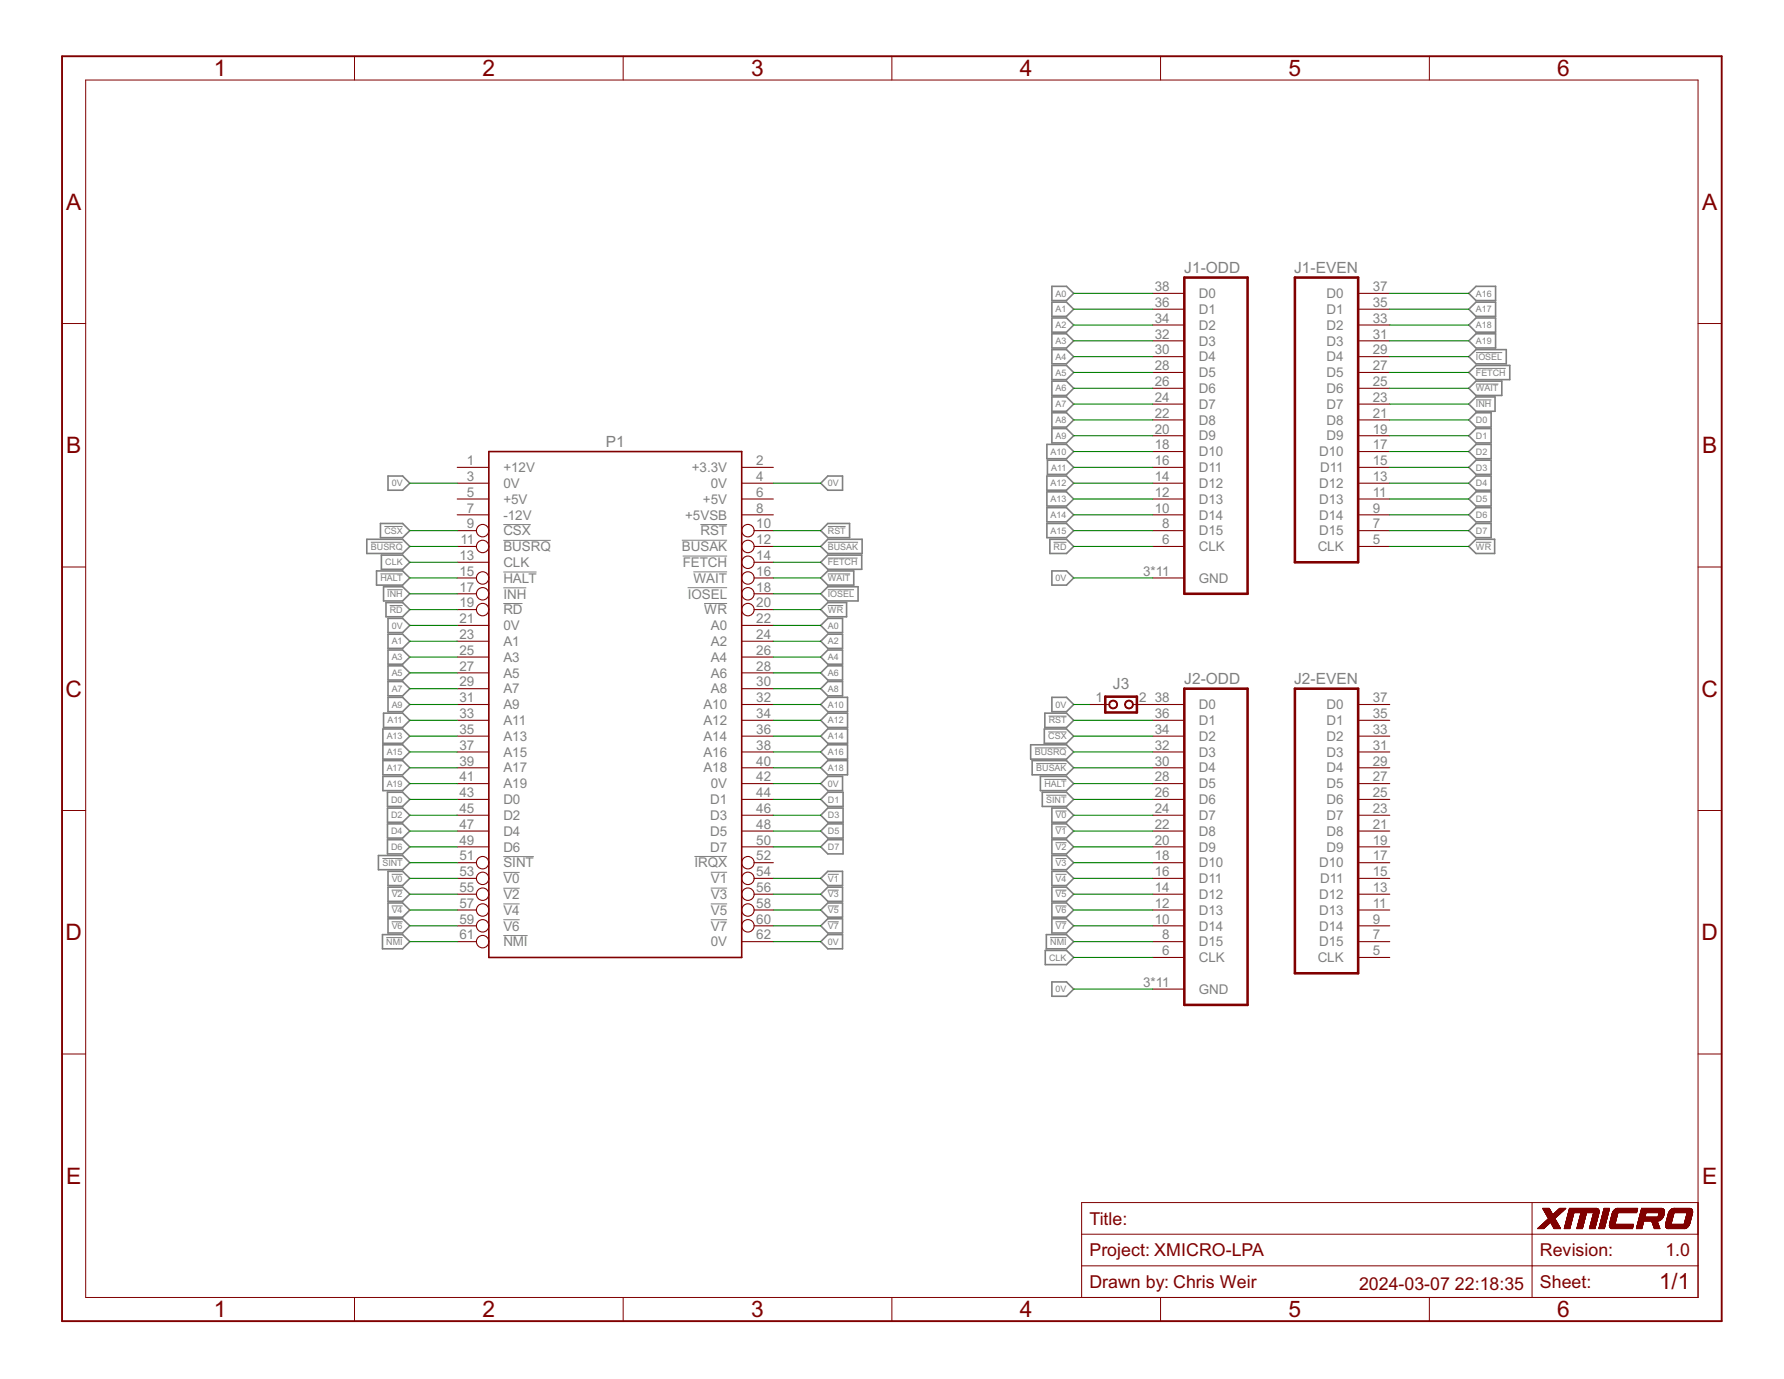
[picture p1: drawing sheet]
<svg xmlns="http://www.w3.org/2000/svg" width="279mm" height="216mm" viewBox="0 0 279 216" stroke-linecap="round" stroke-linejoin="round" font-family="sans-serif">
<g fill="none" stroke="#808080" stroke-width=".16">
<path d="M231.2 57.7h4.6M231.2 55.2h4.1M231.2 62.6h2.4M231.2 60.1h3.5M58.1 84.9h5M59.6 89.9h3.5M60.2 82.4h2.9M60.6 92.3h2.5M61 94.8h2.1M78.8 92h3.6M78.8 89.6h5.2M78.8 94.5h3"/>
<path d="M78.8 82.1h4.3M78.8 84.6h7.5M106.8 84.6h7.1M106.9 87.1h7M107.7 92h6.2M108.6 89.5h5.3M109.7 82.1h4.2M110.3 94.5h3.6M129.6 82.4h2.8M129.6 94.8h2.5M129.6 84.9h4.8M129.6 87.4h4.7"/>
<path d="M129.6 89.9h3.6M129.6 92.3h4.2M165 84.9h2M231.2 84.9h2.4M162.1 117.1h4.9M162.3 119.5h4.7M164.2 114.6h2.8M164.2 112.1h2.8M59.9 134.4h3.2M61.3 136.9h1.8M61.3 139.4h1.8M78.8 134.1h4.8"/>
<path d="M78.8 139.1h2.6M78.8 136.6h2.6M108.8 134.1h5.1M111.3 139h2.6M111.3 136.6h2.6M129.6 136.9h1.8M129.6 139.4h1.8M163.6 122h3.4M163.9 124.5h3.1M165.3 136.9h1.7M165.3 127h1.7M165.3 129.5h1.7"/>
<path d="M165.3 139.4h1.7M165.3 131.9h1.7M165.3 134.4h1.7M60.5 146.8h2.6M61.3 141.8h1.8M61.3 144.3h1.8M78.8 144h2.6M78.8 141.5h2.6M78.8 146.5h3.8M111.3 144h2.6M111.3 141.5h2.6M129.6 141.8h1.8"/>
<path d="M129.6 144.3h1.8M164.5 146.8h2.5M165.3 141.8h1.7M165.3 144.3h1.7"/>
</g>
<g fill="none" stroke="#808080" stroke-width=".25">
<path d="M164.7 44.8h2.3l1.1 1.1-1.1 1.2h-2.3zM164.7 47.3h2.3l1.1 1.1-1.1 1.1h-2.3zM164.7 49.8h2.3l1.1 1.1-1.1 1.1h-2.3zM164.7 52.3h2.3l1.1 1.1-1.1 1.1h-2.3zM164.7 54.7h2.3l1.1 1.1-1.1 1.2h-2.3zM164.7 57.2h2.3l1.1 1.1-1.1 1.1h-2.3zM164.7 59.7h2.3l1.1 1.1-1.1 1.1h-2.3zM230 45.9l1.2-1.1h3v2.3h-3zM230 48.4l1.2-1.1h3v2.2h-3zM230 50.9l1.2-1.1h3v2.2h-3zM230 53.4l1.2-1.1h3v2.2h-3zM230 58.3l1.2-1.1h5.3v2.2h-5.3z"/>
<path d="M230 55.8l1.2-1.1h4.7v2.3h-4.7zM231.2 59.7h4v2.2h-4l-1.2-1.1zM60.8 74.5h2.3l1.1 1.1-1.1 1.2h-2.3zM129.6 74.5h2.4v2.3h-2.4l-1.1-1.2zM164 69.6h3l1.1 1.1-1.1 1.1h-3zM164 74.5h3l1.1 1.1-1.1 1.2h-3zM164 77h3l1.1 1.1-1.1 1.1h-3zM164 79.5h3l1.1 1.1-1.1 1.1h-3zM164 72.1h3l1.1 1.1-1.1 1.1h-3zM164.7 67.1h2.3l1.1 1.1-1.1 1.1h-2.3zM164.7 64.6h2.3l1.1 1.1-1.1 1.2h-2.3zM164.7 62.1h2.3l1.1 1.2-1.1 1.1h-2.3z"/>
<path d="M230 68.2l1.2-1.1h2.3v2.2h-2.3zM230 65.7l1.2-1.1h2.3v2.3h-2.3zM230 70.7l1.2-1.1h2.3v2.2h-2.3zM230 73.2l1.2-1.1h2.3v2.2h-2.3zM230 75.6l1.2-1.1h2.3v2.3h-2.3zM230 78.1l1.2-1.1h2.3v2.2h-2.3zM230 63.3l1.2-1.2h2.9v2.3h-2.9zM57.4 84.4h5.7l1.1 1.2-1.1 1.1h-5.7zM59 89.4h4.1l1.1 1.1-1.1 1.1h-4.1zM59.6 82h3.5l1.1 1.1-1.1 1.1h-3.5zM59.7 86.9h3.4l1.1 1.1-1.1 1.1h-3.4zM60.1 91.9h3l1.1 1.1-1.1 1.1h-3z"/>
<path d="M60.5 94.3h2.6l1.1 1.1-1.1 1.2h-2.6zM60.8 96.8h2.3l1.1 1.1-1.1 1.1h-2.3zM60.8 99.3h2.3l1.1 1.1-1.1 1.1h-2.3zM128.5 97.9l1.1-1.1h2.4v2.2h-2.4zM129.6 82h3.5v2.2h-3.5l-1.1-1.1zM129.6 89.4h4.1v2.2h-4.1l-1.1-1.1zM129.6 94.3h3v2.3h-3l-1.1-1.2zM129.6 84.4h5.4v2.3h-5.4l-1.1-1.1zM129.6 86.9h5.4v2.2h-5.4l-1.1-1.1zM129.6 91.9h4.8v2.2h-4.8l-1.1-1.1zM164 82h3l1.1 1.1-1.1 1.1h-3zM164.4 84.4h2.6l1.1 1.2-1.1 1.1h-2.6z"/>
<path d="M164.7 89.4h2.3l1.1 1.1-1.1 1.1h-2.3zM230 80.6l1.2-1.1h2.3v2.2h-2.3zM230 83.1l1.2-1.1h2.3v2.2h-2.3zM231.2 84.4h2.9v2.3h-2.9l-1.2-1.1zM60 116.6h3.1l1.1 1.1-1.1 1.2h-3.1zM60 114.1h3.1l1.1 1.2-1.1 1.1h-3.1zM60 119.1h3.1l1.1 1.1-1.1 1.1h-3.1zM60.1 111.7h3l1.1 1.1-1.1 1.1h-3zM60.8 109.2h2.3l1.1 1.1-1.1 1.1h-2.3zM60.8 101.8h2.3l1.1 1.1-1.1 1.1h-2.3zM60.8 104.2h2.3l1.1 1.1-1.1 1.2h-2.3zM60.8 106.7h2.3l1.1 1.1-1.1 1.1h-2.3z"/>
<path d="M128.5 100.4l1.1-1.1h2.4v2.2h-2.4zM129.6 116.6h3.1v2.3h-3.1l-1.1-1.2zM129.6 114.1h3.1v2.3h-3.1l-1.1-1.1zM129.6 109.2h3.1v2.2h-3.1l-1.1-1.1zM129.6 111.7h3.1v2.2h-3.1l-1.1-1.1zM129.6 119.1h3.1v2.2h-3.1l-1.1-1.1zM129.6 106.7h2.4v2.2h-2.4l-1.1-1.1zM129.6 101.8h2.4v2.2h-2.4l-1.1-1.1zM129.6 104.2h2.4v2.3h-2.4l-1.1-1.2zM161.4 116.6h5.6l1.1 1.1-1.1 1.2h-5.6zM161.6 119.1h5.4l1.1 1.1-1.1 1.1h-5.4zM163.6 114.1h3.4l1.1 1.2-1.1 1.1h-3.4z"/>
<path d="M163.6 111.7h3.4l1.1 1.1-1.1 1.1h-3.4zM164.7 109.2h2.3l1.1 1.1-1.1 1.1h-2.3zM59.3 133.9h3.8l1.1 1.2-1.1 1.1h-3.8zM60 121.6h3.1l1.1 1.1-1.1 1.1h-3.1zM60.7 124h2.4l1.1 1.2-1.1 1.1h-2.4zM60.7 126.5h2.4l1.1 1.1-1.1 1.1h-2.4zM60.7 129h2.4l1.1 1.1-1.1 1.1h-2.4zM60.7 131.5h2.4l1.1 1.1-1.1 1.1h-2.4zM60.8 136.4h2.3l1.1 1.1-1.1 1.1h-2.3zM60.8 138.9h2.3l1.1 1.1-1.1 1.1h-2.3zM128.5 137.5l1.1-1.1h2.4v2.2h-2.4zM129.6 124h2.4v2.3h-2.4l-1.1-1.1z"/>
<path d="M129.6 126.5h2.4v2.2h-2.4l-1.1-1.1zM129.6 129h2.4v2.2h-2.4l-1.1-1.1zM129.6 131.5h2.4v2.2h-2.4l-1.1-1.1zM129.6 121.6h2.4v2.2h-2.4l-1.1-1.1zM129.6 138.9h2.4v2.2h-2.4l-1.1-1.1zM162.9 121.6h4.1l1.1 1.1-1.1 1.1h-4.1zM163.2 124h3.8l1.1 1.2-1.1 1.1h-3.8zM164.7 126.5h2.3l1.1 1.1-1.1 1.1h-2.3zM164.7 129h2.3l1.1 1.1-1.1 1.1h-2.3zM164.7 131.5h2.3l1.1 1.1-1.1 1.1h-2.3zM164.7 133.9h2.3l1.1 1.2-1.1 1.1h-2.3zM164.7 136.4h2.3l1.1 1.1-1.1 1.1h-2.3z"/>
<path d="M164.7 138.9h2.3l1.1 1.1-1.1 1.1h-2.3zM59.9 146.3h3.2l1.1 1.1-1.1 1.1h-3.2zM60.8 141.4h2.3l1.1 1.1-1.1 1.1h-2.3zM60.8 143.8h2.3l1.1 1.1-1.1 1.2h-2.3zM128.5 144.9l1.1-1.1h2.4v2.3h-2.4zM128.5 147.4l1.1-1.1h2.4v2.2h-2.4zM129.6 141.4h2.4v2.2h-2.4l-1.1-1.1zM163.7 148.8h3.3l1.1 1.1-1.1 1.1h-3.3zM163.9 146.3h3.1l1.1 1.1-1.1 1.1h-3.1zM164.7 141.4h2.3l1.1 1.1-1.1 1.1h-2.3zM164.7 143.8h2.3l1.1 1.1-1.1 1.2h-2.3zM164.7 153.7h2.3l1.1 1.2-1.1 1.1h-2.3z"/>
</g>
<path d="M9.7 8.8h259.9v198h-259.9z" fill="none" stroke="#800000" stroke-width=".3"/>
<g fill="none" stroke="#800000" stroke-width=".16">
<path d="M13.4 12.5h252.5v190.6h-252.5zM55.5 8.8v3.7M97.6 8.8v3.7M139.7 8.8v3.7M181.8 8.8v3.7M223.9 8.8v3.7M9.7 50.7h3.7M265.9 50.7h3.7M9.7 88.8h3.7M265.9 88.8h3.7M9.7 126.9h3.7M265.9 126.9h3.7"/>
<path d="M9.7 165h3.7M265.9 165h3.7M169.4 193.2h96.5M169.4 198.2h96.5M239.9 188.3v14.8M241.1 192.1h1M241.4 191.8h1M241.6 189.2h1.1M241.7 191.6h.9M241.7 189.3h1M241.7 189.4h1M241.7 189.4h1.1"/>
<path d="M241.8 189.5h1M241.8 192.3h-1M241.8 189.6h1M241.9 192.3h-1M241.9 189.6h1M241.9 189.7h1M241.9 192.2l-1 .1M241.9 191.3h1.9M241.9 192.2h-.9M241.9 189.8h1.1M242 189.8h1M242 191.3h1.8"/>
<path d="M242 192.2h-1M242 189.9h1M242 192.1h-.9M242 191.2h1.8M242.1 190h1M242.1 191.2h1.7M242.1 192l-1 .1M242.1 191.2h1.6M242.1 190.1h1M242.1 192h-.9M242.2 191.1h1.5M242.2 190.2h2"/>
<path d="M242.2 192h-1M242.2 190.2h1.9M242.2 191.9h-.9M242.3 190.3h1.7M242.3 191h1.3M242.3 190.4h1.6M242.3 191.9h-1M242.3 191.8l-.9 .1M242.4 190.9h1.2M242.4 190.5h1.4M242.4 191.8h-1M242.4 190.6h1.3"/>
<path d="M242.4 191.7h-.9M242.5 191.7h-1M242.5 190.8h1M242.5 191.6l-.9 .1M242.6 191.6h-1M242.7 191.5l-1 .1M242.7 191.5h-1M242.7 191.5h-.9M242.8 191.4h-1M242.8 191.4h-.9M242.9 191.4h1M242.9 191.5h1"/>
<path d="M243 191.5h.9M243 191.6h1M243 191.7h1.1M243.1 191.7h1M243.1 191.8h1M243.1 191.8l1 .1M243.1 191.9h1.1M243.2 191.9h1M243.2 192h1M243.2 192.1h1.1M243.3 192.1h1M243.3 192.2h1"/>
<path d="M243.3 192.2l1.1 .1M243.4 192.3h1M243.4 190h.9M243.5 190.8h-1M243.6 190.7h-1.1M243.6 190.6h-1.2M243.7 189.7h.9M243.8 190.5h-1.4M244 189.5h.9M244.1 190.3h-1.9M244.2 190.1h-1M244.2 189.2h1"/>
<path d="M244.2 189.2h1l-1.7 1.6 .9 1.6h-1l-.6-1.1-1 1.1h-1l1.7-1.6M244.3 189.2l-1.1 1-.6-1h-1l.9 1.6M244.3 190.1h-1M244.3 190l-1 .1M244.4 190h-1M244.4 189.9h-1M244.5 189.9h-1M244.5 189.8l-1 .1M244.6 189.8h-1M244.7 189.7h-1M244.8 189.6h-1M244.9 189.5h-1"/>
<path d="M245 189.4h-1M245 192.3h.9M245 192.2h.9M245 192.1h.9M245.1 192.1h.8M245.1 192h.8M245.1 189.3l-1 .1M245.1 192h.9M245.1 191.9h.9M245.1 189.3h-1M245.1 191.8h.9M245.2 191.7h.8"/>
<path d="M245.2 189.3h-1M245.2 191.6h.8M245.2 191.6h.9M245.2 191.5h.9M245.2 191.4h.9M245.3 191.3h.8M245.3 191.2h.8M245.3 191.1h.9M245.3 191h.9M245.4 190.9h.8M245.4 190.8h.9M245.4 190.7h.9"/>
<path d="M245.4 190.6h.9M245.4 190.5h.9M245.5 190.5h.8M245.5 190.4h.9M245.5 190.3h.9M245.5 190.2h.9M245.6 190.2h.8M245.6 190.1h.8M245.6 190h.9M245.6 189.9h.9M245.6 189.8h4.8M245.7 189.8h4.7"/>
<path d="M245.7 189.7h4.7M245.7 189.6h4.7M245.7 189.5h4.7M245.7 189.4h4.7M245.8 189.3h4.5M245.8 189.2h4.4M245.9 192.3h-.9M245.9 192.2l-.9 .1M245.9 192.2h-.9M246 192h-.9M246 191.9h-.9M246 191.8l-.9 .1"/>
<path d="M246.1 191.5h-.9M246.1 191.3h-.8M246.2 191.2h-.9M246.2 191.1h-.9M246.3 190.9h-.9M246.4 190.4l-.9 .1M246.4 190.4h-.9M246.4 190.3h-.9M246.4 190.2h-.9M246.4 190.1h-.8M246.5 190l-.9 .1M247 192.3h.8"/>
<path d="M247 192.2h.9M247 192.1h.9M247 192h.9M247.1 192h.8M247.1 191.9h.8M247.1 191.8h.9M247.1 191.7h.9M247.1 191.6h.9M247.2 191.6h.8M247.2 191.5h.9M247.2 191.4h.9M247.2 191.3h.9"/>
<path d="M247.2 191.2h.9M247.3 191.2h.8M247.3 191.1h.9M247.3 191h.9M247.3 190.9h.9M247.4 190.8h.8M247.4 190.7h.8M247.4 190.7h.9M247.4 190.6h.9M247.4 190.5h.9M247.5 190.4h.8M247.5 190.3h.8"/>
<path d="M247.5 190.3h.9M247.5 190.2h.9M247.5 190.1h.9M247.6 190h.8M247.6 189.9h.9M247.6 189.9l-.6 2.5h.8l.7-2.5M247.8 192.3h-.8M247.9 192.2l-.9 .1M247.9 192h-.8M247.9 191.9h-.8M248 191.8l-.9 .1M248 191.6h-.8"/>
<path d="M248.1 191.3h-.9M248.1 191.2h-.8M248.2 191.1h-.9M248.2 190.9l-.9 .1M248.2 190.9h-.8M248.3 190.4l-.8 .1M248.4 190.2h-.9M248.4 190.1h-.9M248.4 190l-.8 .1M248.9 192.3h.9M249 192.2h.8M249 192.1h.9"/>
<path d="M249 192h.9M249 191.9h.9M249.1 191.8h.8M249.1 191.7h.9M249.1 191.6h.9M249.2 191.5h.8M249.2 191.4h.8M249.2 191.3h.9M249.2 191.2h.9M249.3 191.1h.8M249.3 191h.8M249.3 190.9h.8"/>
<path d="M249.3 190.9h.9M249.3 190.8h.9M249.4 190.7h.8M249.4 190.6h.8M249.4 190.5h.9M249.4 190.4h.9M249.5 190.3h.8M249.5 190.2h.8M249.5 190.2h.9M249.5 190.1h.9M249.5 190h.9M249.6 190h.8"/>
<path d="M249.6 189.9h.8M249.6 189.9l-.7 2.5h.9l.6-2.4M249.9 192l-.9 .1M249.9 192h-.9M250 191.7h-.9M250 191.6l-.9 .1M250.1 191.3h-.9M250.1 189.2h.1M250.1 189.2h-4.3l-.8 3.2h.9l.6-2.5M250.1 191h-.8M250.2 190.9h-.9M250.2 189.2l.1 .1"/>
<path d="M250.2 190.8h-.9M250.2 190.7h-.8M250.3 190.6h-.9M250.3 189.3l.1 .1M250.4 189.4v.1M250.4 192.3h.9M250.4 189.8l-4.8 .1M250.4 189.5v.1M250.4 192.2h.9M250.4 189.6v.2M250.4 189.8v.2M250.5 192.1h.8"/>
<path d="M250.5 192h.8M250.5 192h.9M250.5 191.9h.9M250.5 191.8h.9M250.6 191.7h.8M250.6 191.6h.8M250.6 191.6h.9M250.6 191.5h.9M250.7 191.4h.8M250.7 191.3h.8M250.7 191.2h.9M250.7 191.1h.9"/>
<path d="M250.7 191h.9M250.8 191h.8M250.8 190.9h.8M250.8 190.9h.9M250.8 190.8h.9M250.8 190.7h.9M250.9 190.6h.8M250.9 190.5h.8M250.9 190.5h.9M250.9 190.4h.9M250.9 190.3h.9M251 190.2h.8"/>
<path d="M251 190.1h.8M251 190.1h.9M251 190h.9M251 189.9h.9M251.1 189.8h.8M251.1 189.7h.8M251.1 189.6h.9M251.1 189.5h.9M251.2 189.5h.8M251.2 189.4h.8M251.2 189.3h.9M251.2 189.2h.9"/>
<path d="M251.2 189.2h.9l-.8 3.2h-.9zM251.3 192.3h-.9M251.3 192.2h-.9M251.3 192.1h-.8M251.4 191.9h-.9M251.5 191.5l-.9 .1M251.5 191.5h-.9M251.5 191.4h-.8M251.6 191.2h-.9M251.6 191.1l-.9 .1M251.6 191.1h-.9M251.7 190.7h-.9"/>
<path d="M251.7 190.6h-.9M251.8 190.5h-.9M251.8 190.4h-.9M251.8 190.3h-.9M252 189.7h-.9M252 189.6h-.9M252 189.5h-.9M252.1 191.9h3.7M252.1 191.8h3.7M252.1 189.3l-.9 .1M252.1 191.9v.3M252.1 191.8v.1"/>
<path d="M252.1 191.7h3.7l-.1 .7h-3.3l-.2-.1M252.1 192h3.7M252.1 191.7h3.7M252.1 191.6h.8M252.1 189.3h-.9M252.1 191.7v.1M252.1 192.1h3.6M252.1 192h3.6M252.1 191.6h.9M252.1 191.5h.9M252.1 191.5v.2M252.1 192.2h3.6"/>
<path d="M252.1 191.4h.9M252.1 192.2l.1 .1M252.2 192.2h3.5M252.2 191.3h.8M252.2 191.2h.8M252.2 191.1h.9M252.2 191h.9M252.2 192.3h3.5M252.2 190.9h.9M252.3 190.9h.8M252.3 190.8h.9M252.3 192.3h3.4"/>
<path d="M252.3 190.7h.9M252.3 190.6h.9M252.3 190.5h.9M252.4 190.5h.8M252.4 190.4h.8M252.4 190.4h.9M252.4 190.3h.9M252.4 190.2h.9M252.5 190.1h.8M252.5 190h.8M252.5 190h.9M252.5 190l-.4 1.5"/>
<path d="M252.5 189.9h.9M252.5 189.8v.2M252.6 189.8h3.7M252.6 189.7h3.7M252.6 189.7l-.1 .1M252.7 189.6h3.7M252.7 189.5h3.7M252.7 189.5l-.1 .2M252.8 189.5h3.6M252.8 189.4h3.6M252.9 189.4h3.5M253 189.3l-.3 .2"/>
<path d="M253 191.5h-.9M253 191.4h-.9M253 191.3h-.9M253 189.3h3.5M253.1 191h-.9M253.1 189.2h3.4M253.2 189.2h3.3l-.2 .7h-3.8M253.2 190.8h-.9M253.2 190.7h-.9M253.2 190.6h-.9M253.2 189.2l-.2 .1M253.3 190.2h-.9"/>
<path d="M253.4 189.9h-.9M253.4 189.9l-.5 1.8M255.8 192h-3.7M255.8 191.9h-3.7M255.8 191.8l-3.7 .1M256.3 192.3h.8M256.3 192.3h.9M256.3 192.2h.9M256.3 192.1h.9M256.3 192h.9M256.4 192h.8M256.4 189.7h-3.8"/>
<path d="M256.4 191.9h.8M256.4 191.9h.9M256.4 191.8h.9M256.4 189.4h-3.5M256.5 191.7h.8M256.5 189.3h-3.5M256.5 191.6h.8M256.5 191.5h.9M256.5 191.4h.9M256.6 191.3h.8M256.6 191.2h.8M256.6 191.2h2.9"/>
<path d="M256.6 191h3.5M256.7 190.8h3.6M256.7 190.7h3.7M256.8 190.5l3.7 .1M256.8 190.5h.8M256.8 190.4h.8M256.8 190.4h.9M256.8 190.3h.9M256.8 190.2h.9M256.9 190.1h.8M256.9 190h.8M256.9 189.9h.9"/>
<path d="M256.9 189.8h3.8M257 189.7h3.7M257 189.6h3.7M257 189.5h3.7M257 189.5h3.6M257 189.4h3.6M257.1 189.3l3.5 .1M257.1 189.3h3.4M257.1 189.2h3.2M257.1 189.2h3.3M257.2 192.2h-.9M257.3 191.7h-.9"/>
<path d="M257.3 191.6l-.8 .1M257.4 191.5h-.9M257.4 191.4h-.9M257.4 191.3h-.9M257.6 190.5l.2-.6-.7-.7-.8 3.2h.8l.4-1.2M257.7 190.4h-.9M257.7 190.3h-.9M257.8 190h-.9M257.8 189.9h-.9M258.7 191.2h.9M258.7 191.3h.9M258.7 191.4h.9"/>
<path d="M258.8 191.4h.8M258.8 191.5h.8M258.8 191.5h.9M258.8 191.6h.9M258.8 191.6l.9 .1M258.9 191.7h.8M258.9 191.8h.9M258.9 191.9h.9M259 192h.8M259 191.9h.8M259 192l.9 .1M259 192.1h.9"/>
<path d="M259 192.2h.9M259.1 192.2l.8 .1M259.1 192.3h.8M259.7 190.5h.8M259.7 190.4h.8M259.7 190.4h.9M259.7 190.3h.9M259.8 190.2h.8M259.8 190.1h.8M259.8 190h.8M259.8 190h.9M259.8 191.1l-3.2 .1"/>
<path d="M259.8 189.9h.9M259.8 189.9l-.1 .6M259.9 191.1h-3.3M260 191.1h-3.4M260 191.1l-.5 .1 .5 1.2h-.9l-.4-1.2M260.1 191h-3.5M260.2 190.9l-3.6 .1M260.2 190.9h-3.6M260.2 190.9h-3.5M260.3 190.8h-3.6M260.3 189.2l.3 .3M260.3 190.8l-.3 .3"/>
<path d="M260.4 190.7h-3.7M260.4 190.6h-3.7M260.5 190.6h-3.8M260.5 190.5l-.2 .3M260.5 190.5h-.8M260.5 190.4l-.8 .1M260.5 190.5h.1M260.6 190.4l-.1 .1M260.6 190.3h-.9M260.6 190.2h-.8M260.6 190.1h-.8M260.6 189.5h.1"/>
<path d="M260.7 189.9l-.1 .5M260.7 189.9h-.9M260.7 189.8l-3.8 .1M260.7 189.8h-3.8M260.7 189.5v.3M260.7 189.8v.1M260.8 191.9l.1 .1M260.9 192h3.5M260.9 191.8h3.6M260.9 191.8h3.7M260.9 191.7h3.7M260.9 191.6h.8"/>
<path d="M260.9 191.7l-.1 .2M260.9 192v.1M260.9 191.5h.8M260.9 191.6v.1M260.9 192.1h3.5M260.9 191.4h.9M260.9 192.1v.1M260.9 192.2h.1M260.9 192.2h3.3M260.9 191.3h.9M261 191.2h.8M261 192.2l.1 .1"/>
<path d="M261 192.2h3.2M261 191.1h.9M261 192.3h3.1M261 191h.9M261 190.9h.9M261.1 190.8h.8M261.1 192.3h2.9M261.1 190.7h.9M261.1 190.6h.9M261.2 190.5h.8M261.2 190.4h.8M261.2 190.3h.9"/>
<path d="M261.2 190.2h.9M261.3 190.1h.8M261.3 190h.8M261.3 189.9h.9M261.4 189.8h3.7M261.4 189.8l-.5 1.8M261.4 189.7h3.7M261.5 189.6h3.6M261.5 189.6l-.1 .2M261.5 189.5h3.6M261.6 189.5h3.5M261.6 189.5h3.4"/>
<path d="M261.6 189.5l-.1 .1M261.6 189.4h3.4M261.7 189.4h3.3M261.7 191.6h-.8M261.7 191.5l-.8 .1M261.7 189.3h3.3M261.7 189.3l-.1 .2M261.8 191.5h-.9M261.8 191.4h-.9M261.8 189.3h3.1M261.9 191.1l-.9 .1M261.9 191.1h-.9"/>
<path d="M261.9 189.2h2.9M261.9 190.8h-.8M262 189.2h2.8M262 189.2l-.3 .1M262 190.5h-.8M262.1 190.2h-.9M262.1 189.2h-.1M262.2 189.9h-.9M262.2 189.2v.7l-.5 1.8M263.8 191.6h.8M263.8 191.5h.8M263.8 191.5h.9"/>
<path d="M263.8 191.4h.9M263.8 191.3h.9M263.9 191.3h.8M263.9 191.2h.8M263.9 191.2h.9M263.9 191.1h.9M263.9 191h.9M264 190.9h.8M264 190.8h.8M264 190.8h.9M264 190.7h.9M264 190.6h.9"/>
<path d="M264.1 192.3h-3M264.1 190.5h.8M264.1 190.4h.9M264.1 190.3h.9M264.1 190.2h.9M264.2 190.2h.8M264.2 190.1h.8M264.2 192.2l-.1 .1M264.2 190h.8M264.2 189.9h.9M264.2 189.9l-.4 1.8M264.3 192.2h-3.4"/>
<path d="M264.3 192.2h-.1M264.3 192.1h-3.4M264.5 192h-3.6M264.5 191.9h-3.6M264.5 191.8l-3.6 .1M264.6 191.7l-.3 .5M264.6 191.6l-.8 .1M264.6 191.6h-.8M264.6 191.6v.1M264.7 191.5h-.9M264.7 189.2l.2 .1M264.7 191.4h-.9"/>
<path d="M264.8 190.9l-.9 .1M264.9 190.7h-.9M264.9 190.6h-.9M264.9 190.5l-.8 .1M264.9 189.3l.1 .1M265 190.4h-.9M265 190.3h-.9M265 189.4h.1M265 189.4l.1 .3M265.1 190h-.9M265.1 189.9l-.5 1.7M265.1 189.8l-3.8 .1"/>
<path d="M265.1 189.7h-3.7M265.1 189.8v.1M265.1 189.7v.1M265.9 188.3h-96.5v14.8M55.5 203.1v3.7M97.6 203.1v3.7M139.7 203.1v3.7M181.8 203.1v3.7M223.9 203.1v3.7"/>
</g>
<path d="M76.6 70.7h39.6v79.2h-39.6z" fill="none" stroke="#800000" stroke-width=".25"/>
<g fill="none" stroke="#800000" stroke-width=".17">
<path d="M180.5 45.9h5M180.5 48.4h5M180.5 50.9h5M180.5 53.4h5M180.5 55.8h5M180.5 58.3h5M212.7 45.9h5M212.7 48.4h5M212.7 50.9h5M212.7 53.4h5M212.7 55.8h5M212.7 58.3h5"/>
<path d="M71.6 73.2h5M71.6 75.6h5M71.6 78.1h5M116.2 73.2h4.9M116.2 75.6h4.9M116.2 78.1h4.9M180.5 73.2h5M180.5 75.6h5M180.5 78.1h5M180.5 60.8h5M180.5 63.3h5M180.5 65.7h5"/>
<path d="M180.5 68.2h5M180.5 70.7h5M212.7 73.2h5M212.7 75.6h5M212.7 78.1h5M212.7 60.8h5M212.7 63.3h5M212.7 65.7h5M212.7 68.2h5M212.7 70.7h5M71.6 80.6h5M71.6 88h5"/>
<path d="M71.6 93h3M71.6 90.5h3M71.6 95.4h3M71.6 97.9h5M71.6 83.1h3M71.6 85.6h3M116.2 80.6h4.9M116.2 97.9h4.9M118.1 88h3M118.1 93h3M118.1 90.5h3M118.1 95.4h3"/>
<path d="M118.1 83.1h3M118.1 85.6h3M180.5 80.6h5M180.5 90.5h5M180.5 83.1h5M180.5 85.6h5M212.7 80.6h5M212.7 83.1h5M212.7 85.6h5M71.6 100.4h5M71.6 102.9h5M71.6 105.3h5"/>
<path d="M71.6 107.8h5M71.6 110.3h5M71.6 112.8h5M71.6 115.3h5M71.6 117.7h5M116.2 100.4h4.9M116.2 102.9h4.9M116.2 105.3h4.9M116.2 107.8h4.9M116.2 110.3h4.9M116.2 112.8h4.9M116.2 115.3h4.9"/>
<path d="M116.2 117.7h4.9M170.6 110.3h3.1M177.4 110.3h8.1M180.5 112.8h5M180.5 115.3h5M180.5 117.7h5M212.7 110.3h5M212.7 112.8h5M212.7 115.3h5M212.7 117.7h5M71.6 135.1h3M71.6 125.2h5"/>
<path d="M71.6 127.6h5M71.6 130.1h5M71.6 132.6h5M71.6 140h3M71.6 137.5h3M71.6 120.2h5M71.6 122.7h5M116.2 125.2h4.9M116.2 127.6h4.9M116.2 130.1h4.9M116.2 132.6h4.9M116.2 120.2h4.9"/>
<path d="M116.2 122.7h4.9M118.1 135.1h3M118.1 140h3M118.1 137.5h3M180.5 135.1h5M180.5 125.2h5M180.5 127.6h5M180.5 130.1h5M180.5 132.6h5M180.5 140h5M180.5 137.5h5M180.5 120.2h5"/>
<path d="M180.5 122.7h5M212.7 135.1h5M212.7 125.2h5M212.7 127.6h5M212.7 130.1h5M212.7 132.6h5M212.7 140h5M212.7 137.5h5M212.7 120.2h5M212.7 122.7h5M71.6 147.4h3M71.6 144.9h3"/>
<path d="M71.6 142.5h3M116.2 147.4h4.9M118.1 144.9h3M118.1 142.5h3M180.5 147.4h5M180.5 144.9h5M180.5 142.5h5M180.5 149.9h5M180.5 154.9h5M212.7 147.4h5M212.7 144.9h5M212.7 142.5h5"/>
<path d="M212.7 149.9h5"/>
<circle cx="75.6" cy="90.5" r=".97"/>
<circle cx="75.6" cy="93" r=".97"/>
<circle cx="75.6" cy="95.4" r=".97"/>
<circle cx="75.6" cy="85.6" r=".97"/>
<circle cx="75.6" cy="83.1" r=".97"/>
<circle cx="117.1" cy="95.4" r=".97"/>
<circle cx="117.1" cy="93" r=".97"/>
<circle cx="117.1" cy="88" r=".97"/>
<circle cx="117.1" cy="90.5" r=".97"/>
<circle cx="117.1" cy="83.1" r=".97"/>
<circle cx="117.1" cy="85.6" r=".97"/>
<circle cx="75.6" cy="137.5" r=".97"/>
<circle cx="75.6" cy="135.1" r=".97"/>
<circle cx="75.6" cy="140" r=".97"/>
<circle cx="117.1" cy="137.5" r=".97"/>
<circle cx="117.1" cy="135.1" r=".97"/>
<circle cx="117.1" cy="140" r=".97"/>
<circle cx="75.6" cy="142.5" r=".97"/>
<circle cx="75.6" cy="147.4" r=".97"/>
<circle cx="75.6" cy="144.9" r=".97"/>
<circle cx="117.1" cy="142.5" r=".97"/>
<circle cx="117.1" cy="144.9" r=".97"/>
</g>
<path d="M185.5 43.5h9.9v49.5h-9.9zM202.8 43.5h9.9v44.5h-9.9zM173.1 109.1h5v2.4h-5zM185.5 107.8h9.9v49.5h-9.9zM202.8 107.8h9.9v44.6h-9.9z" fill="none" stroke="#800000" stroke-width=".4"/>
<g fill="#800000" stroke="#800000" stroke-width=".16">
<path d="M176.3 109.9a.69 .69 0 0 1 1.1 0 .69 .69 0 0 1-.4 1 .69 .69 0 0 1-.9-.6h.2a.55 .55 0 0 1 .8-.5 .55 .55 0 0 1 .1 1 .55 .55 0 0 1-.9-.3v-.2h-.2z" fill-rule="evenodd"/>
<path d="M173.8 109.9a.69 .69 0 0 1 1.1 0 .69 .69 0 0 1-.3 1 .69 .69 0 0 1-.9-.6h.1a.55 .55 0 0 1 .8-.5 .55 .55 0 0 1 .1 1 .55 .55 0 0 1-.9-.3v-.2h-.1z" fill-rule="evenodd"/>
</g>
<g fill="none" stroke="#008000" stroke-width=".17">
<path d="M168.1 45.9h12.4M168.1 48.4h12.4M168.1 50.9h12.4M168.1 53.4h12.4M168.1 58.3h12.4M168.1 55.8h12.4M217.7 45.9h12.3M217.7 48.4h12.3M217.7 50.9h12.3M217.7 53.4h12.3M217.7 58.3h12.3M217.7 55.8h12.3"/>
<path d="M64.2 75.6h7.4M121.1 75.6h7.4M168.1 68.2h12.4M168.1 65.7h12.4M168.1 78.1h12.4M168.1 75.6h12.4M168.1 73.2h12.4M168.1 70.7h12.4M168.1 63.3h12.4M168.1 60.8h12.4M217.7 68.2h12.3M217.7 65.7h12.3"/>
<path d="M217.7 78.1h12.3M217.7 75.6h12.3M217.7 73.2h12.3M217.7 70.7h12.3M217.7 63.3h12.3M217.7 60.8h12.3M64.2 83.1h7.4M64.2 97.9h7.4M64.2 90.5h7.4M64.2 95.4h7.4M64.2 85.6h7.4M64.2 88h7.4"/>
<path d="M64.2 93h7.4M121.1 83.1h7.4M121.1 97.9h7.4M121.1 90.5h7.4M121.1 95.4h7.4M121.1 85.6h7.4M121.1 88h7.4M121.1 93h7.4M168.1 83.1h12.4M168.1 80.6h12.4M168.1 90.5h12.4M168.1 85.6h12.4"/>
<path d="M217.7 83.1h12.3M217.7 80.6h12.3M217.7 85.6h12.3M64.2 117.7h7.4M64.2 115.3h7.4M64.2 112.8h7.4M64.2 110.3h7.4M64.2 107.8h7.4M64.2 100.4h7.4M64.2 102.9h7.4M64.2 105.3h7.4M121.1 117.7h7.4"/>
<path d="M121.1 115.3h7.4M121.1 112.8h7.4M121.1 110.3h7.4M121.1 107.8h7.4M121.1 100.4h7.4M121.1 102.9h7.4M121.1 105.3h7.4M168.1 117.7h12.4M168.1 115.3h12.4M168.1 112.8h12.4M168.1 110.3h2.5M64.2 125.2h7.4"/>
<path d="M64.2 122.7h7.4M64.2 137.5h7.4M64.2 127.6h7.4M64.2 130.1h7.4M64.2 140h7.4M64.2 132.6h7.4M64.2 135.1h7.4M64.2 120.2h7.4M121.1 125.2h7.4M121.1 122.7h7.4M121.1 137.5h7.4M121.1 127.6h7.4"/>
<path d="M121.1 130.1h7.4M121.1 140h7.4M121.1 132.6h7.4M121.1 120.2h7.4M168.1 125.2h12.4M168.1 122.7h12.4M168.1 137.5h12.4M168.1 127.6h12.4M168.1 130.1h12.4M168.1 140h12.4M168.1 132.6h12.4M168.1 135.1h12.4"/>
<path d="M168.1 120.2h12.4M64.2 147.4h7.4M64.2 142.5h7.4M64.2 144.9h7.4M121.1 147.4h7.4M121.1 142.5h7.4M121.1 144.9h7.4M168.1 147.4h12.4M168.1 154.9h12.4M168.1 142.5h12.4M168.1 144.9h12.4M168.1 149.9h12.4"/>
</g>
<g font-size="4" fill="#800000">
<text x="33.5" y="11.9">1</text>
<text x="75.6" y="11.9">2</text>
<text x="117.6" y="11.9">3</text>
<text x="159.7" y="11.9">4</text>
<text x="201.8" y="11.9">5</text>
<text x="243.9" y="11.9">6</text>
<text x="10.4" y="32.9">A</text>
<text x="266.6" y="32.9">A</text>
<text x="10.4" y="71">B</text>
<text x="266.6" y="71">B</text>
<text x="10.3" y="109.1">C</text>
<text x="266.5" y="109.1">C</text>
<text x="10.3" y="147.2">D</text>
<text x="266.5" y="147.2">D</text>
<text x="10.4" y="185.3">E</text>
<text x="266.6" y="185.3">E</text>
<text x="33.5" y="206.3">1</text>
<text x="75.6" y="206.3">2</text>
<text x="117.6" y="206.3">3</text>
<text x="159.7" y="206.3">4</text>
<text x="201.8" y="206.3">5</text>
<text x="243.9" y="206.3">6</text>
</g>
<text font-size="3.9" fill="#800000" x="259.8" y="201.9">1/1</text>
<g font-size="3.1" fill="#800000">
<text x="170.6" y="191.7">Title:</text>
<text x="170.6" y="196.7">Project: XMICRO-LPA</text>
<text x="241.2" y="196.7">Revision:</text>
<text x="260.8" y="196.7">1.0</text>
<text x="170.6" y="201.6">Drawn by: Chris Weir</text>
<text x="212.9" y="201.9">2024-03-07</text>
<text x="227.9" y="201.9">22:18:35</text>
<text x="241.2" y="201.6">Sheet:</text>
</g>
<g font-size="2.7" fill="#808080">
<text x="185.5" y="42.7">J1-ODD</text>
<text x="202.7" y="42.7">J1-EVEN</text>
<text x="94.9" y="70">P1</text>
<text x="174.3" y="107.8">J3</text>
<text x="185.5" y="107.1">J2-ODD</text>
<text x="202.7" y="107.1">J2-EVEN</text>
</g>
<g font-size="2.3" fill="#808080">
<text x="180.9" y="45.6">38</text>
<text x="187.8" y="46.7">D0</text>
<text x="207.8" y="46.7">D0</text>
<text x="215" y="45.6">37</text>
<text x="180.9" y="48.1">36</text>
<text x="180.9" y="50.5">34</text>
<text x="180.9" y="53">32</text>
<text x="187.8" y="49.2">D1</text>
<text x="187.8" y="51.6">D2</text>
<text x="207.8" y="49.2">D1</text>
<text x="207.8" y="51.6">D2</text>
<text x="215" y="48.1">35</text>
<text x="215" y="50.5">33</text>
<text x="215" y="53">31</text>
<text x="180.9" y="55.5">30</text>
<text x="180.9" y="58">28</text>
<text x="187.8" y="54.1">D3</text>
<text x="187.8" y="56.6">D4</text>
<text x="187.8" y="59.1">D5</text>
<text x="207.8" y="54.1">D3</text>
<text x="207.8" y="56.6">D4</text>
<text x="207.8" y="59.1">D5</text>
<text x="215" y="55.5">29</text>
<text x="215" y="58">27</text>
<text x="180.9" y="60.4">26</text>
<text x="180.9" y="62.9">24</text>
<text x="180.9" y="65.4">22</text>
<text x="187.8" y="61.5">D6</text>
<text x="187.8" y="64">D7</text>
<text x="207.8" y="61.5">D6</text>
<text x="207.8" y="64">D7</text>
<text x="215" y="60.4">25</text>
<text x="215" y="62.9">23</text>
<text x="215" y="65.4">21</text>
<text x="180.9" y="67.9">20</text>
<text x="180.9" y="70.3">18</text>
<text x="187.8" y="66.5">D8</text>
<text x="187.8" y="69">D9</text>
<text x="187.8" y="71.4">D10</text>
<text x="206.6" y="71.4">D10</text>
<text x="207.8" y="66.5">D8</text>
<text x="207.8" y="69">D9</text>
<text x="215" y="67.9">19</text>
<text x="215" y="70.3">17</text>
<text x="73.1" y="72.8">1</text>
<text x="73.1" y="75.3">3</text>
<text x="73.1" y="77.8">5</text>
<text x="78.8" y="73.9">+12V</text>
<text x="78.8" y="76.4">0V</text>
<text x="108.3" y="73.9">+3.3V</text>
<text x="111.3" y="76.4">0V</text>
<text x="118.4" y="77.8">6</text>
<text x="118.4" y="75.3">4</text>
<text x="118.4" y="72.8">2</text>
<text x="180.9" y="72.8">16</text>
<text x="180.9" y="75.3">14</text>
<text x="180.9" y="77.8">12</text>
<text x="187.8" y="73.9">D11</text>
<text x="187.8" y="76.4">D12</text>
<text x="206.6" y="76.4">D12</text>
<text x="206.7" y="73.9">D11</text>
<text x="215" y="72.8">15</text>
<text x="215" y="75.3">13</text>
<text x="215" y="77.8">11</text>
<text x="73.1" y="80.2">7</text>
<text x="73.1" y="82.7">9</text>
<text x="78.8" y="78.9">+5V</text>
<text x="78.8" y="81.3">-12V</text>
<text x="78.8" y="83.8">CSX</text>
<text x="107.3" y="81.3">+5VSB</text>
<text x="109.7" y="83.8">RST</text>
<text x="110.1" y="78.9">+5V</text>
<text x="118.4" y="80.2">8</text>
<text x="118.4" y="82.7">10</text>
<text x="180.9" y="80.2">10</text>
<text x="182" y="82.7">8</text>
<text x="187.8" y="78.9">D13</text>
<text x="187.8" y="81.3">D14</text>
<text x="187.8" y="83.8">D15</text>
<text x="206.6" y="78.9">D13</text>
<text x="206.6" y="81.3">D14</text>
<text x="206.6" y="83.8">D15</text>
<text x="215" y="80.2">9</text>
<text x="215" y="82.7">7</text>
<text x="71.9" y="87.7">13</text>
<text x="72.1" y="85.2">11</text>
<text x="78.8" y="88.8">CLK</text>
<text x="78.8" y="86.3">BUSRQ</text>
<text x="106.8" y="86.3">BUSAK</text>
<text x="106.9" y="88.8">FETCH</text>
<text x="118.4" y="87.7">14</text>
<text x="118.4" y="85.2">12</text>
<text x="182" y="85.2">6</text>
<text x="187.8" y="86.3">CLK</text>
<text x="206.4" y="86.3">CLK</text>
<text x="215" y="85.2">5</text>
<text x="71.9" y="92.6">17</text>
<text x="71.9" y="90.2">15</text>
<text x="71.9" y="95.1">19</text>
<text x="78.8" y="93.7">INH</text>
<text x="78.8" y="91.2">HALT</text>
<text x="107.7" y="93.7">IOSEL</text>
<text x="108.6" y="91.2">WAIT</text>
<text x="118.4" y="95.1">20</text>
<text x="118.4" y="92.6">18</text>
<text x="118.4" y="90.2">16</text>
<text x="179" y="90.2">3*11</text>
<text x="187.8" y="91.2">GND</text>
<text x="71.9" y="100.1">23</text>
<text x="71.9" y="97.6">21</text>
<text x="78.8" y="101.1">A1</text>
<text x="78.8" y="96.2">RD</text>
<text x="78.8" y="98.7">0V</text>
<text x="110.3" y="96.2">WR</text>
<text x="111.3" y="98.7">A0</text>
<text x="111.3" y="101.1">A2</text>
<text x="118.4" y="97.6">22</text>
<text x="118.4" y="100.1">24</text>
<text x="71.9" y="102.5">25</text>
<text x="71.9" y="105">27</text>
<text x="71.9" y="107.5">29</text>
<text x="78.8" y="103.6">A3</text>
<text x="78.8" y="106.1">A5</text>
<text x="111.3" y="103.6">A4</text>
<text x="111.3" y="106.1">A6</text>
<text x="118.4" y="102.5">26</text>
<text x="118.4" y="105">28</text>
<text x="118.4" y="107.5">30</text>
<text x="71.9" y="110">31</text>
<text x="71.9" y="112.4">33</text>
<text x="78.8" y="108.6">A7</text>
<text x="78.8" y="111">A9</text>
<text x="78.8" y="113.5">A11</text>
<text x="110.2" y="111">A10</text>
<text x="110.2" y="113.5">A12</text>
<text x="111.3" y="108.6">A8</text>
<text x="118.4" y="110">32</text>
<text x="118.4" y="112.4">34</text>
<text x="171.6" y="110">1</text>
<text x="178.4" y="110">2</text>
<text x="180.9" y="110">38</text>
<text x="180.9" y="112.4">36</text>
<text x="187.8" y="111">D0</text>
<text x="187.8" y="113.5">D1</text>
<text x="207.8" y="111">D0</text>
<text x="207.8" y="113.5">D1</text>
<text x="215" y="110">37</text>
<text x="215" y="112.4">35</text>
<text x="71.9" y="114.9">35</text>
<text x="71.9" y="117.4">37</text>
<text x="71.9" y="119.9">39</text>
<text x="78.8" y="116">A13</text>
<text x="78.8" y="118.5">A15</text>
<text x="110.2" y="116">A14</text>
<text x="110.2" y="118.5">A16</text>
<text x="118.4" y="114.9">36</text>
<text x="118.4" y="119.9">40</text>
<text x="118.4" y="117.4">38</text>
<text x="180.9" y="114.9">34</text>
<text x="180.9" y="117.4">32</text>
<text x="180.9" y="119.9">30</text>
<text x="187.8" y="116">D2</text>
<text x="187.8" y="118.5">D3</text>
<text x="207.8" y="116">D2</text>
<text x="207.8" y="118.5">D3</text>
<text x="215" y="114.9">33</text>
<text x="215" y="117.4">31</text>
<text x="215" y="119.9">29</text>
<text x="71.9" y="124.8">43</text>
<text x="71.9" y="122.3">41</text>
<text x="78.8" y="125.9">D0</text>
<text x="78.8" y="120.9">A17</text>
<text x="78.8" y="123.4">A19</text>
<text x="110.2" y="120.9">A18</text>
<text x="111.2" y="125.9">D1</text>
<text x="111.3" y="123.4">0V</text>
<text x="118.4" y="124.8">44</text>
<text x="118.4" y="122.3">42</text>
<text x="180.9" y="122.3">28</text>
<text x="180.9" y="124.8">26</text>
<text x="187.8" y="120.9">D4</text>
<text x="187.8" y="123.4">D5</text>
<text x="187.8" y="125.9">D6</text>
<text x="207.8" y="120.9">D4</text>
<text x="207.8" y="123.4">D5</text>
<text x="207.8" y="125.9">D6</text>
<text x="215" y="122.3">27</text>
<text x="215" y="124.8">25</text>
<text x="71.9" y="127.3">45</text>
<text x="71.9" y="129.8">47</text>
<text x="78.8" y="128.4">D2</text>
<text x="78.8" y="130.8">D4</text>
<text x="111.2" y="128.4">D3</text>
<text x="111.2" y="130.8">D5</text>
<text x="118.4" y="127.3">46</text>
<text x="118.4" y="129.8">48</text>
<text x="180.9" y="127.3">24</text>
<text x="180.9" y="129.8">22</text>
<text x="187.8" y="128.4">D7</text>
<text x="187.8" y="130.8">D8</text>
<text x="207.8" y="128.4">D7</text>
<text x="207.8" y="130.8">D8</text>
<text x="215" y="127.3">23</text>
<text x="215" y="129.8">21</text>
<text x="71.9" y="134.7">51</text>
<text x="71.9" y="132.2">49</text>
<text x="71.9" y="137.2">53</text>
<text x="78.8" y="135.8">SINT</text>
<text x="78.8" y="133.3">D6</text>
<text x="108.8" y="135.8">IRQX</text>
<text x="111.2" y="133.3">D7</text>
<text x="118.4" y="132.2">50</text>
<text x="118.4" y="134.7">52</text>
<text x="118.4" y="137.2">54</text>
<text x="180.9" y="132.2">20</text>
<text x="180.9" y="134.7">18</text>
<text x="180.9" y="137.2">16</text>
<text x="187.8" y="133.3">D9</text>
<text x="187.8" y="135.8">D10</text>
<text x="206.6" y="135.8">D10</text>
<text x="207.8" y="133.3">D9</text>
<text x="215" y="132.2">19</text>
<text x="215" y="134.7">17</text>
<text x="215" y="137.2">15</text>
<text x="71.9" y="142.1">57</text>
<text x="71.9" y="139.7">55</text>
<text x="78.8" y="143.2">V4</text>
<text x="78.8" y="140.7">V2</text>
<text x="78.8" y="138.3">V0</text>
<text x="111.3" y="143.2">V5</text>
<text x="111.3" y="140.7">V3</text>
<text x="111.3" y="138.3">V1</text>
<text x="118.4" y="142.1">58</text>
<text x="118.4" y="139.7">56</text>
<text x="180.9" y="139.7">14</text>
<text x="180.9" y="142.1">12</text>
<text x="187.8" y="138.3">D11</text>
<text x="187.8" y="140.7">D12</text>
<text x="187.8" y="143.2">D13</text>
<text x="206.6" y="140.7">D12</text>
<text x="206.6" y="143.2">D13</text>
<text x="206.7" y="138.3">D11</text>
<text x="215" y="139.7">13</text>
<text x="215" y="142.1">11</text>
<text x="71.9" y="144.6">59</text>
<text x="71.9" y="147.1">61</text>
<text x="78.8" y="145.7">V6</text>
<text x="78.8" y="148.2">NMI</text>
<text x="111.3" y="148.2">0V</text>
<text x="111.3" y="145.7">V7</text>
<text x="118.4" y="147.1">62</text>
<text x="118.4" y="144.6">60</text>
<text x="180.9" y="144.6">10</text>
<text x="182" y="147.1">8</text>
<text x="182" y="149.6">6</text>
<text x="187.8" y="145.7">D14</text>
<text x="187.8" y="148.2">D15</text>
<text x="206.6" y="145.7">D14</text>
<text x="206.6" y="148.2">D15</text>
<text x="215" y="144.6">9</text>
<text x="215" y="147.1">7</text>
<text x="215" y="149.6">5</text>
<text x="179" y="154.5">3*11</text>
<text x="187.8" y="155.6">GND</text>
<text x="187.8" y="150.6">CLK</text>
<text x="206.4" y="150.6">CLK</text>
</g>
<g font-size="1.6" fill="#808080">
<text x="165.3" y="46.4">A0</text>
<text x="231.2" y="46.4">A16</text>
<text x="165.3" y="48.9">A1</text>
<text x="165.3" y="51.4">A2</text>
<text x="165.3" y="53.9">A3</text>
<text x="231.2" y="48.9">A17</text>
<text x="231.2" y="51.4">A18</text>
<text x="231.2" y="53.9">A19</text>
<text x="165.3" y="56.3">A4</text>
<text x="165.3" y="58.8">A5</text>
<text x="231.2" y="58.8">FETCH</text>
<text x="231.2" y="56.3">IOSEL</text>
<text x="165.3" y="61.3">A6</text>
<text x="165.3" y="63.8">A7</text>
<text x="231.2" y="63.8">INH</text>
<text x="231.2" y="61.3">WAIT</text>
<text x="164.5" y="71.2">A10</text>
<text x="165.3" y="68.7">A9</text>
<text x="165.3" y="66.2">A8</text>
<text x="231.2" y="68.7">D1</text>
<text x="231.2" y="66.2">D0</text>
<text x="231.2" y="71.2">D2</text>
<text x="61.3" y="76.1">0V</text>
<text x="129.7" y="76.1">0V</text>
<text x="164.5" y="76.1">A12</text>
<text x="164.6" y="73.7">A11</text>
<text x="231.2" y="73.7">D3</text>
<text x="231.2" y="76.1">D4</text>
<text x="60.2" y="83.6">CSX</text>
<text x="129.7" y="83.6">RST</text>
<text x="164.5" y="83.6">A15</text>
<text x="164.5" y="81.1">A14</text>
<text x="164.5" y="78.6">A13</text>
<text x="231.2" y="78.6">D5</text>
<text x="231.2" y="81.1">D6</text>
<text x="231.2" y="83.6">D7</text>
<text x="58.1" y="86">BUSRQ</text>
<text x="60.3" y="88.5">CLK</text>
<text x="129.7" y="88.5">FETCH</text>
<text x="129.7" y="86">BUSAK</text>
<text x="165" y="86">RD</text>
<text x="231.2" y="86">WR</text>
<text x="59.6" y="91">HALT</text>
<text x="60.7" y="93.5">INH</text>
<text x="61" y="95.9">RD</text>
<text x="129.7" y="95.9">WR</text>
<text x="129.7" y="93.5">IOSEL</text>
<text x="129.7" y="91">WAIT</text>
<text x="165.3" y="91">0V</text>
<text x="61.3" y="98.4">0V</text>
<text x="61.3" y="100.9">A1</text>
<text x="129.7" y="98.4">A0</text>
<text x="129.7" y="100.9">A2</text>
<text x="61.3" y="103.4">A3</text>
<text x="61.3" y="105.8">A5</text>
<text x="129.7" y="103.4">A4</text>
<text x="129.7" y="105.8">A6</text>
<text x="60.7" y="113.3">A11</text>
<text x="61.3" y="110.8">A9</text>
<text x="61.3" y="108.3">A7</text>
<text x="129.7" y="113.3">A12</text>
<text x="129.7" y="110.8">A10</text>
<text x="129.7" y="108.3">A8</text>
<text x="164.2" y="113.3">RST</text>
<text x="165.3" y="110.8">0V</text>
<text x="60.6" y="118.2">A15</text>
<text x="60.6" y="115.7">A13</text>
<text x="129.7" y="115.7">A14</text>
<text x="129.7" y="118.2">A16</text>
<text x="162.1" y="118.2">BUSRQ</text>
<text x="164.2" y="115.7">CSX</text>
<text x="60.6" y="120.7">A17</text>
<text x="60.6" y="123.2">A19</text>
<text x="61.3" y="125.6">D0</text>
<text x="129.7" y="125.6">D1</text>
<text x="129.7" y="123.2">0V</text>
<text x="129.7" y="120.7">A18</text>
<text x="162.3" y="120.7">BUSAK</text>
<text x="163.6" y="123.2">HALT</text>
<text x="163.9" y="125.6">SINT</text>
<text x="61.3" y="128.1">D2</text>
<text x="61.3" y="130.6">D4</text>
<text x="129.7" y="128.1">D3</text>
<text x="129.7" y="130.6">D5</text>
<text x="165.3" y="128.1">V0</text>
<text x="165.3" y="130.6">V1</text>
<text x="59.9" y="135.5">SINT</text>
<text x="61.3" y="133.1">D6</text>
<text x="129.7" y="133.1">D7</text>
<text x="165.3" y="133.1">V2</text>
<text x="165.3" y="135.5">V3</text>
<text x="61.3" y="138">V0</text>
<text x="61.3" y="140.5">V2</text>
<text x="61.3" y="143">V4</text>
<text x="129.7" y="138">V1</text>
<text x="129.7" y="140.5">V3</text>
<text x="129.7" y="143">V5</text>
<text x="165.3" y="138">V4</text>
<text x="165.3" y="140.5">V5</text>
<text x="165.3" y="143">V6</text>
<text x="60.5" y="147.9">NMI</text>
<text x="61.3" y="145.5">V6</text>
<text x="129.7" y="147.9">0V</text>
<text x="129.7" y="145.5">V7</text>
<text x="164.5" y="147.9">NMI</text>
<text x="165.3" y="145.5">V7</text>
<text x="164.3" y="150.4">CLK</text>
<text x="165.3" y="155.4">0V</text>
</g>
</svg>
